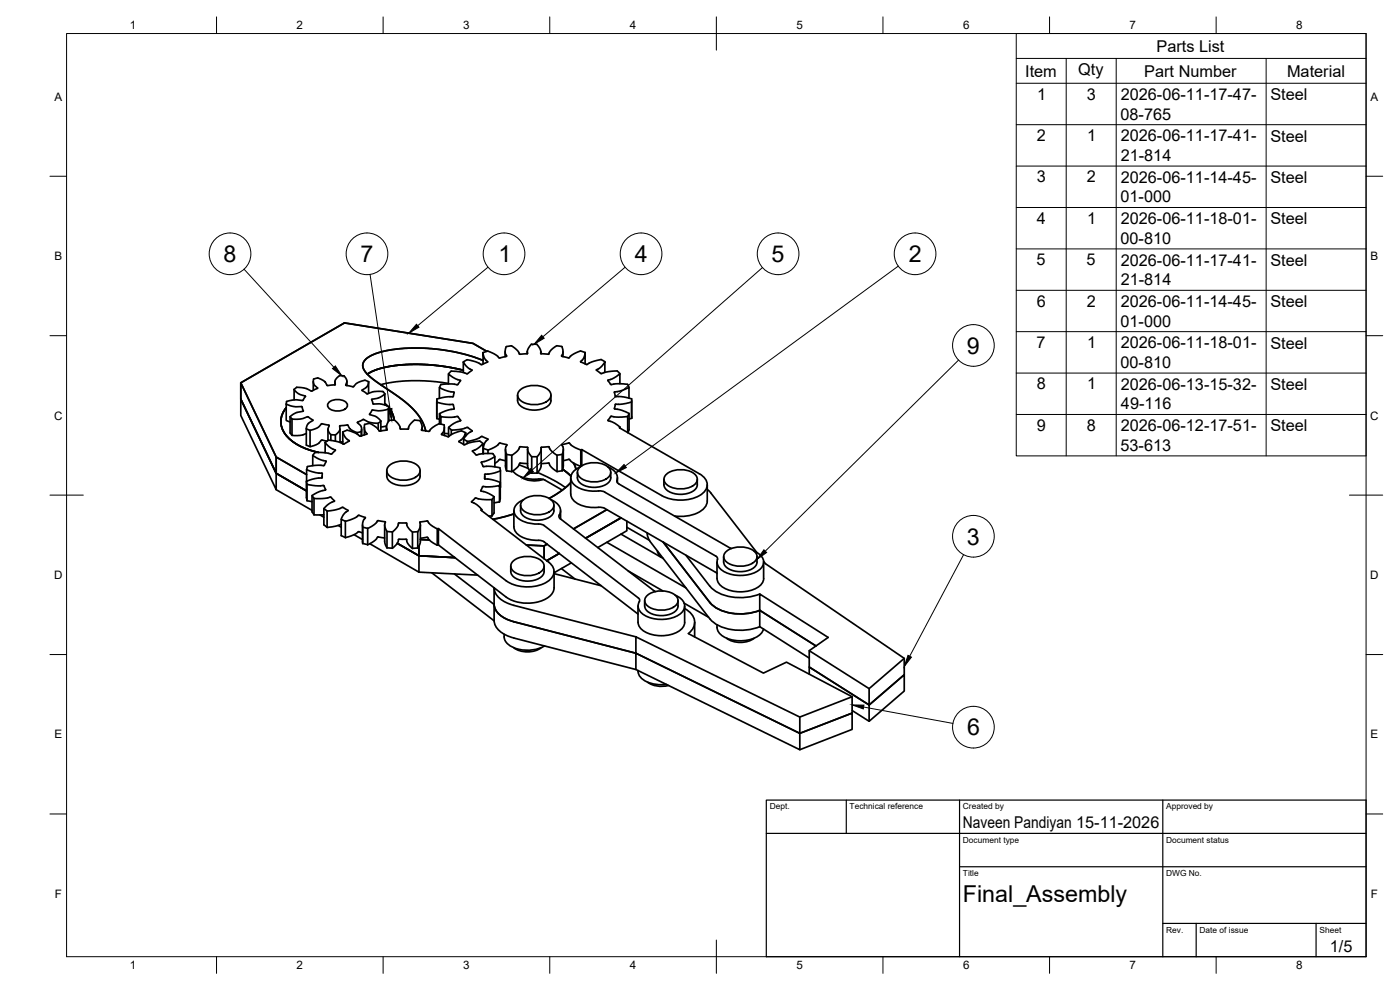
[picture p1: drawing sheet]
<svg xmlns="http://www.w3.org/2000/svg" width="420mm" height="297mm" viewBox="0 0 420 297" stroke-linecap="round" stroke-linejoin="round" font-family="sans-serif">
<!-- layer: Visible -->
<g fill="none" stroke="#000" stroke-width=".51">
<path d="M72.3 119.7l10.6 22.3v-4.9l9.1 5.3M72.3 119.7v-4.8l10.6 22.2M72.3 119.7l10.6 22.3v4.9l-10.6-22.2zM88.3 116.8a2.2 2.2 0 0 1 2.4-.5l1.4 .3 1.3 .7M91.6 118.8l.1 .2-.7 1.1M91.6 118.8l-2-.6-1.3-1.4v3.2M93.6 117.3h-.2M94 114.4v2.7M94.1 113.7l.1 1.6 1.1 1.2-1.6 .8M94.1 113.7a3 3 0 0 1 2.9 .5l.6 .5 .6 1 2.2-.2 .2-.2-.1-1 .3-.5a2.17 2.17 0 0 1 2.1-1.1l.7 .5 .5 .9v.5l-.3 .9M100.5 114.4v1.1M103.8 115.5l2.3 .5"/>
<path d="M104.1 114.4v1.3M109.5 114.1l-2.2 .8-1.2 1.1M109.5 114.1l1.1 .4M110.3 118.1l1.5-.5 2-.2a1.53 1.53 0 0 1 1.7 .8M110.6 118v-3.5l-.4 1.4-1.6 1.2 1.7 1M111.7 119.8l2-.5 1.8-1.1v3.3M111.7 119.8l.2 1.3 .2 .1M131.1 119.7v1M134.6 115.2v-3l1.8 1.3 1.8 .7-.8 1.2M134.6 115l-5.3-.6-5.8-.2-4.5 .3-4.8 .9M135.4 111.4l2.4 .1 2.4 .6 1.4-1-1.3-.9-1.3-1.6v3.2M135.4 111.3l-.8 .9"/>
<path d="M136.3 117.8l-2.2-.6-2.2-.9v3.2M136.3 117.8l-.3 1.2-2.1 .1-2.8 .6M137.4 115.4l-3.8-.2a1.32 1.32 0 0 0-1.7 1.1M139 111.1l-7.4-1.4-4.1-.3-4.5-.1-3.5 .3-3.7 .5-3.2 .9-2.3 1.3M140.2 107.9l3.6 1.1a1.17 1.17 0 0 0 1.8-.1l.8-.3-1-1.1-.4-1.7v3.4M140.2 107.9l-1.1 .7M145 108.2l-4.7-1.7-4.3-1-5.3-.8-4.9-.3-4.7 .1-5 .7-4.5 1.4-2.2 1.5-.5 1v.8l.9 1.8 2.2 2.1 7.9 5.5 3.7 3 2.6 3.2 .9 1.7 .7 2.1M145 105.8l.3-.1a2.71 2.71 0 0 1 2.8 .4l1.2 .7a.96 .96 0 0 0 1.5 .4l1.2-.4M146.1 105.4l-4.2-2.4-38.5-6.1-31.1 18M151.6 105.5v1.5M155.3 118.5a3.4 3.4 0 0 0 3.1 4.3 6.7 6.7 0 0 0 6.6-1.5l.4-1.1-.1-1.7M156.1 106.3l-1.6-1.8a1.7 1.7 0 0 0-2.7-.2l-.2 1.4 .4 1.1"/>
<path d="M156.2 116.9a7.1 7.1 0 0 1 8.8 .5 2.1 2.1 0 0 1-1.1 3.2 7.2 7.2 0 0 1-8.2-1 1.89 1.89 0 0 1 .5-2.7zM158.2 105.5v.6M159.5 103.3l-1.1 1.6-.1 1.2-2.2 .2M159.5 103.3h.4a1.74 1.74 0 0 1 2 1.1l.5 1.7M162.3 105.5v.6M162.5 106.1l2.2 .1M168.6 104l.4 1.8-.5 1.1 2.1 .5M168.6 104l-.3-.1a2.61 2.61 0 0 0-2.7 .9l-.9 1.4M169 105.5v1.5M174.2 105.3l-2.3 1-1.3 1.1M174.2 105.3l1.4 .5M174.3 108.5l.9-1.1 .4-1.6v3.4"/>
<path d="M179 110.9l1.3-.7 1.2-1.7v3.2M179 110.9l1.4 1.2 3.5-.7a1.79 1.79 0 0 1 2.1 .7M180.4 107.9l-2.7 .6-1.6 .9-1.8-.9M180.4 107.9l1.1 .6M186 115.1v-3l-1.9 1.4-1.7 .6 1.1 1.3M188.3 115.3l-3.1-.2-1.7 .3M188.4 115.3l.4 .9M188.8 119.5v-3.3l-2.4 1-2 .4 .3 1.4h1.8l1.8 .3a1.01 1.01 0 0 1 1.3 1.3M85.9 121.2l2.2 .8h2.5l.4 1.3-2.5 .7-1.4 1v4.9M85.9 121.2v4.9l1.2 .5M85.9 122.3a6.5 6.5 0 0 0 1.6 9.9 19.2 19.2 0 0 0 8.1 3.5M86 120.5l-.1 .7"/>
<path d="M87.1 125l.6 .7M87.1 129.9l.6 .7M87.6 125.7h2.8l2-.7 1.5 1-1.6 1.4-.4 1.3M87.6 125.7v4.9h2.4l1.9-.5M90.9 120.1l-2.6-.1-2.3 .5M91.9 128.7v4.9l1.2 .4M91.9 128.7l1.2 .4M92.3 140l-.3 .9M93 129.1v4.9l2.3-.8 1.2-1.1 1.6 .3M93.9 136.6l1.9 1.2 2.1 .7M93.9 136.6v3.1M94.5 135.8h3l1.8 .4"/>
<path d="M94.5 135.8l-.6 .8M96.4 127.2l2.4 .4-.4 1.4 .9 1.4v1.7M96.4 127.2l-1.1 1.1-2.3 .8M97.6 132.8l1.4 1.4 1.6 .8M97.6 132.8v3.1M97.9 138.5l-.7 1.2-2.1-.1-2.9 .4M98.4 128.8v3.4M98.7 120.7a4.1 4.1 0 0 1 5.5 .5 1.8 1.8 0 0 1-1.9 2 3.2 3.2 0 0 1-4-1.6zM99.3 130.4l1.4 .1M100.6 135v.1l-1.3 1.1M102 128.8v3.9M102.9 132.6l-.9 .1"/>
<path d="M104.2 129.1l-1.3 .5M104.8 132.2l-1.2-1-.7-1.6v3.5M104.8 132.2l-1.6 1-3.3-1a2.01 2.01 0 0 0-2.3 .6M107.2 129.8l-2-1-.9-1.3-2.3 .3v1.3l-1.4 1.4v1.9M107.2 129.8v.4M107.3 126.8l1 1.1 .1 1.6M107.3 126.8l1.8-1 1.8 .9 2.6 .3M108.4 129.5v1.3M108.5 129.5l-1.3 .3M108.5 128.8v2M109.3 128.2v2.3M110.9 127l1.7 1 .9 .8"/>
<path d="M110.9 127l-.7 .2a.9 .9 0 0 0-.9 1.2l.2 .9 .6 .9-1.9 .7-1.6-1-2.4-.8M112.1 121.2h2.3l2.3 .8v4.3M113.5 127v1.8M113.5 128.8l.4 .5 2.1-.3M114.3 126.4l-.8 .6M115.5 121.1l.7 .6M116 128.2v.9M116 127.8l-1.7 .3M116.5 126.5v-3.7l-2.3 .4-2.6-.1-.7 1.2 1.9 .7 1.5 1.4v2.9M116.7 122l-.1 .7M116.7 122.3l1.2 2.1 .4 1.6M116.9 139.6a7.1 7.1 0 0 1 8.8 .5 2.1 2.1 0 0 1-1.1 3.1 7.2 7.2 0 0 1-8.2-.9 1.89 1.89 0 0 1 .5-2.7z"/>
<path d="M120.1 128.6l-.1-.7-.8-1.1a1.77 1.77 0 0 0-2.5-.5l-.7 1.4 .2 1.2-.2 .2M126.7 128.2v.9M131.1 120.2v5.4M131.9 124.1l.4 .9M133.3 127.5v1.4l-.7 1.5 1.9 .6 1-.6 1.6-.7a2.34 2.34 0 0 1 2.7 .1M133.3 127.5l-.4-.1a2.51 2.51 0 0 0-2.6 .6l-1.1 .8a.82 .82 0 0 1-.5 .7 .82 .82 0 0 1-.9-.2l-1.3-.2 .1-1.4a1.61 1.61 0 0 0-.9-1.6 1.61 1.61 0 0 0-1.8 .3l-1.2 1.5-.2 .8-2.4-.1M133.3 130l1.3 .1M133.3 128.2v2.5M134.7 128.2l.8 .8M136 121.4l-2.2-.1-2.7-.6v4.9l.8 .2M136.1 121.4l.2 1.3-2.1 .4-2.3 1v3.1M137.2 125l-1.6 .2-3.3-.2v2.2"/>
<path d="M137.2 125h.3l.7 1.2-1.9 .8-1.7 1.2v2.8M139.1 131.8l1.2 .6M139.7 130.8v-1l-.7 1.6-1.3 1.1 1.7 .9 3-.9a2.17 2.17 0 0 1 2.5 .6M140.1 128.3l-1.8 .5-2.9 .2v1.4M140.1 128.3l1.6 1-1.2 .7-1.2 1.5-.2 1.9M140.3 133.1v-.6l2.4-.6 1.9-1 1.8 .8-1.1 1.7-.2 2.7M141.9 135.3l1.4-.7 1.6-1.5v3M141.9 135.2l1 1.3 1.7-.3 2-.1a1.54 1.54 0 0 1 1.9 .9M144.6 138.6l-.2 .2 .6 1.2 3.7 .1a1.15 1.15 0 0 1 1.5 1.2M144.6 138.6l1.8-.5 2.1-1.1v3.1M145 136l.1 .1M145.1 134.6l1.4 .4"/>
<path d="M151.7 134.8v5.2l.3 1.3v-4.9l-.3-1.9 .4-1-2.1-.6-1.2 1-2.3 1.2v1M151.7 138.2l-.8-.1a.93 .93 0 0 0-1.5 .3l-.9 .6M152.1 136.3l1.5 .3M155.8 139.5l2.8 1.1M156.2 138.9l-1.1 1.5-1.5 1.1M156.2 134l-1.1 1.5-1.5 1.1v4.9M156.2 139l2.1 .1M156.2 134l2.2 .3 .1 1.2 1.1 1.6v4.9M158.3 134.8v5l.5 1.2 .8 1M161.2 137h-1.6M162.4 139.1l2.3-.2 .6 1.1 1.9 1.5M162.5 134.2l-.3 1.4-1 1.5v4.9l.7-1 .5-1.1v-5.1"/>
<path d="M162.5 134.2l2.2-.1 .6 1 1.9 1.5v4.9M168.7 136.3l-1.5 .3M169.1 138.2l.8-.2a.93 .93 0 0 1 1.5 .4l2.9 1.5M170.9 133l1.3 1.1 2.1 .9v4.9M170.9 133l-2.3 .4 .5 1.2-.4 1.7v5l.4-1.4v-5.1M172.1 138.9l.7 1.9M174.5 139.8l-.2 .1M174.6 139.8v-4.9l24 13.8a12.1 12.1 0 0 0 12.2-.6 3.2 3.2 0 0 0 0-5.4l-.9-.5M174.6 134.9l-.3 .1M182.6 126.2l2 .9 1.3 .9 .2 .5M184.5 122.7l2.1 .4 2.2 1v4.9l-.4 .8v-4.8l-2.9 .2-2.1-.3-.9 1.2 .1 .1M184.8 121.3l1.9-.1 2.9-.6v4.9"/>
<path d="M184.9 121.3l-.3 .1-.2 1.2 .1 .1M186.1 128.2l-.2 .1 24 13.9M188.8 124l-.4 .9M189.6 120.2v5.3M189.6 125.5l-.8 .2M82.9 142l9 5.3M82.9 146.9l10.7 6.2M92 144.4l.2 .9M92.1 150.2l1.5 .3M92.1 145.3l2.9 .5 2-.1M92.1 145.3v4.9M93.7 148.7l.6 .9"/>
<path d="M96 154.5l1.2 .7M96.5 142l-2-.2-2.5-.9v3.5M96.5 142l.2 .1-.1 1.3-2.2 .2-2.5 .8 .1 4.9 .2 .9M96.7 142.8v.5M97 145.7h.2l.5 1.3-2 .6-2.1 1.1 .1 4.9 .6 .8M97.2 154.5h-3v-4.9l3.1-.1 1.9-.3 1.2 1.1-1.8 .9-1.4 1.4v4.9M97.2 157.5l1 .7M97.2 152.6l1 .7M101.5 157.7l.9 .5M102.4 155.8l1.3 .6M104.4 153.1l-1.6-.9-1.9 .7-2.7 .4v4.9l2.5-.3 1.7-.6M104.4 153.3l-1.2 1-.8 1.5v4.9l1.3 .6"/>
<path d="M104.4 153.1v.2M107.5 154.7l-1.2 .8-2.6 .9v4.9M107.8 159.5l-1.6 1-2.5 .8M107.8 154.6l-.3 .1M107.8 154.6l1.9 .7-.6 .8-.3 1 .1 6-.1-5.6M107.8 159.5l1 .4M108.9 158.2l1.5 .3M110.3 158.5v5l2-1.2 1-1.1M115.4 157.5v5l.7 1.9M115.7 156.7l-.2 1.1 .6 1.7v4.9M115.7 156.7l-2.3-.5-1.1 1.2-2 1.1M116.1 141.2a3.3 3.3 0 0 0 3 4.3 6.7 6.7 0 0 0 6.6-1.5l.4-1.2"/>
<path d="M116.2 159.5l1.6 .1M119.8 156.9l-.7 1.3-1.3 1.4v4.9l1.3-1.3 .7-1.4M119.8 156.9h2.2l.4 1.3 1.4 1.4v5M125.4 159.5l-1.6 .1M126.1 141.2v1.6M126.2 157.5v5.2l-.8 1.8v-5M128.4 156.4l.8 1.1 2 1.2M128.4 156.4l-2.4 .3 .1 1.3-.7 1.5M131.2 158.7v4.9M131.6 158.6l-.4 .1M144.6 152.9l-1.4-1.4-1.7-1 1.2-1.1 2.2 .5h2.8v4.9M144.6 152.9v.3"/>
<path d="M144.6 152.9l-.2 .1 20.3 15.7M145.1 146h-.3l-.5 1.3 2 .6 2 1.1M145.1 146l2 .1 2.8-.4v4.9M145.4 143.6l2.4 .4 2.3 .8M145.4 143.6l.1-1.3 2.3-.2 2.4-.8-.1 4.9M145.5 142.8v.9M147.7 154.8h-1M148.3 149v4.9M148.3 153.9l-.6 .9M148.3 149l-.6 .9M149.9 150.6l-1.6 .3M150.1 144.8v4.9"/>
<path d="M150.1 149.6l-.2 1M150.1 144.7l-.2 1M152.1 141.3l1.5 .2M153.9 141.3a8.7 8.7 0 0 0 7.8 2.4M154.2 154.2l-6.3 1.6M154.2 153.2v4.9M154.2 158.1a4.7 4.7 0 0 0 4.3 3.7l3.9 .4 .9 .4 28.2 21.6M156.2 143a7.5 7.5 0 0 0 6.8 .8M156.2 151.6a3.3 3.3 0 0 0 3.1 4.3 6.7 6.7 0 0 0 6.5-1.6l.4-1.1M157.1 150a7.1 7.1 0 0 1 8.8 .5 2.1 2.1 0 0 1-1.1 3.1 7.2 7.2 0 0 1-8.2-.9 1.89 1.89 0 0 1 .5-2.7zM157.1 149.9a3.6 3.6 0 0 0-2.7 4 6.5 6.5 0 0 0 6.2 3.3l1.8 .1 .9 .4 28.3 21.7a.78 .78 0 0 1 .3 1.1M161.2 141.9h-1.6"/>
<path d="M161.4 141.8l5.4 2.6 2.9 1.9M161.7 143.7l1.8 .3 5.2 3.1M165.4 149.9a3.6 3.6 0 0 1 2.7 4l-.3 .6a.78 .78 0 0 0 .3 1.1l28.3 21.7M166.2 151.6v1.6M168.2 153.2v2.5M168.7 141.2l-1.5 .3M168.9 140.8l2.4 2.1M171.3 143.3v4.9a4.9 4.9 0 0 0 4.6 3.8l2.2 .3 2.3-.1 1.1 .3 33.7 19.6M171.3 144.8l-2.6 2.3-3.9 2.4M173.3 143.3a3.4 3.4 0 0 0 3 2.7 6.7 6.7 0 0 0 6.6-1.5l.4-1.2M173.3 141.7v1.6M174.1 140.1a7.1 7.1 0 0 1 8.8 .5 2.1 2.1 0 0 1-1.1 3.2 7.2 7.2 0 0 1-8.1-1 1.89 1.89 0 0 1 .4-2.7z"/>
<path d="M174.2 140.1a3.4 3.4 0 0 0-2.7 4.3 8.2 8.2 0 0 0 8.2 2.9l1.8 .3 33.3 19.2a.85 .85 0 0 1 .5 1 3.4 3.4 0 0 0 2.6 4 10.2 10.2 0 0 0 10.5-1.3 2.89 2.89 0 0 0-1.2-4.7l-.9-.4M182.1 152.9l-10 5.8M182.4 140.1a3.5 3.5 0 0 1 2.7 4.3l.6 .8 33.3 19.2M183.3 141.7v1.6M185.3 143.3v1.5M186.4 155.4l-10.6 6.1M188.1 156.4v2.8l-8.7 5.1M188.1 158.2l6.7 3.9M194.2 159.9l.2 1.2 .7 1.4M199.2 143.8v1.6M199.3 145.4a3.4 3.4 0 0 0 3 2.7 6.7 6.7 0 0 0 6.6-1.5l.4-1.2M200.1 142.2a7.1 7.1 0 0 1 8.8 .5 2.1 2.1 0 0 1-1.1 3.1 7.2 7.2 0 0 1-8.2-.9 1.89 1.89 0 0 1 .5-2.7z"/>
<path d="M209.3 143.8v1.6M212.3 145.4v4.9a5.7 5.7 0 0 1-5.4 4.4l-2.6 .2-1.8-.1M212.3 146.9l1.1 1.1 13.7 17.8M106.3 160.4l2.5 1.5M108.9 163.1l1.5 .3M111 163.1l14.7 8.6M113.3 161.2l2.2 .2M116.2 164.4l1.6 .1M119.2 163l6.5 3.8M119.8 161.8h2.1M121.9 161.8l.5 1.3 1.4 1.5M125.4 164.4l-1.6 .1"/>
<path d="M125.7 166.8l10.8 .5-10.8-.5v4.9M125.7 163.8v3M125.7 171.7l17.6 .9M126.2 161.9l2.7 .1M126.2 161.5l2.1-.3 1.1 1.3 1.8 1.1M129.6 171.9l18.7 14.4M131.6 163.5h-.4M136.4 172.2l11.9 9.2M151.9 174.3l-20.3-15.7v4.9l20.3 15.6M153.3 171.5a3.4 3.4 0 0 0 3 2.6 6.7 6.7 0 0 0 6.6-1.5l.4-1.1M153.3 169.8v1.7M154.1 168.2a7.1 7.1 0 0 1 8.8 .6 2.1 2.1 0 0 1-1.1 3.1 7.2 7.2 0 0 1-8.1-1 1.89 1.89 0 0 1 .4-2.7z"/>
<path d="M158 163.5l5.3 .3M163.3 163.8v3.8M163.3 169.8v1.7M164.2 163.3l-.9 .5M164.7 168.7a3.3 3.3 0 0 1 1.6 3.2 3.3 3.3 0 0 1-2.2 2.8 12.1 12.1 0 0 1-12.2-.5M166.3 171.5v4.9a5.2 5.2 0 0 1-4.4 4.1 12.2 12.2 0 0 1-10-1.4M166.3 172.1l14.1 3.7M167.8 166.1l-3.7 2.1M168.5 170.6l4.1 3.1M171.5 168.9l-5.2 3M182.1 162.7l23.7 13.7M186.4 160.3l12.6 7.3"/>
<path d="M188.5 171.3l10.5 6M194.3 178.6a7.1 7.1 0 0 1 8.8 .5 2.1 2.1 0 0 1-1.1 3.1 7.2 7.2 0 0 1-8.1-.9 1.89 1.89 0 0 1 .4-2.7zM195.1 162.5l17.9 23.2M196.4 177.3l.3 .2M197.3 165.3l.2 .7 .8 1.1M199 162.7l14 18.1M202.6 178.6a3.6 3.6 0 0 1 2.7 4 7 7 0 0 1-6.7 3.3 7.8 7.8 0 0 1-6.8-2.8 2.44 2.44 0 0 1 .1-2.6M205.8 166.6l7.2 9.3M213.1 175.9a13.2 13.2 0 0 0 12.3 3.1l2.6-.8M215.2 168.6v4.9a5 5 0 0 0 4.8 3.9 8.8 8.8 0 0 0 8.8-2.6l.4-1.3M217.2 167a3.4 3.4 0 0 0 3 4.3 6.7 6.7 0 0 0 6.6-1.5l.4-1.2v-1.6M218 165.4a7.1 7.1 0 0 1 8.8 .5 2.1 2.1 0 0 1-1.1 3.1 7.2 7.2 0 0 1-8.1-.9 1.89 1.89 0 0 1 .4-2.7z"/>
<path d="M219 164.3l.5 .3M229.2 168.4l.5 .7 41.7 28.4v4.9l-10.6 9.1M229.2 168.6v5M148.3 181.3a5.6 5.6 0 0 0 3.9 4.5l2 .7 36.6 9.5M151.3 190.3a4.1 4.1 0 0 0 3.5 4.3 11 11 0 0 0 8.6-.8M154.2 194.3a7.4 7.4 0 0 0 8.2 0M154.2 191.4l36.6 9.5M190.8 191.1l49.2 24v4.9l-49.2-24zM190.8 191.1l-36.6-9.5a7.5 7.5 0 0 1-5.8-4.6l-.1-.6v9.8a5.6 5.6 0 0 0 3.9 4.5l2 .7M190.8 196l49.2 24v4.9l-49.2-24zM191.5 181.8v4.9M191.5 186.7a5 5 0 0 0 4.8 3.8 8.8 8.8 0 0 0 8.8-2.5l.4-1.3"/>
<path d="M193.5 180.2a3.4 3.4 0 0 0 3 4.3 6.7 6.7 0 0 0 6.6-1.6l.4-1.1v-1.6M205.3 181l7.4 4.2M205.5 181.8v4.9M205.5 182.6a4.3 4.3 0 0 1 2.4 6l-1.3 1.5M206.6 190.1l22.5 11.9 6.9-3.3 19.7 10.3M208.5 186.7v4.4M213.1 185.7a13.2 13.2 0 0 0 12.3 3.1l2.6-.8M213.1 180.8a13.2 13.2 0 0 0 12.3 3.1l2.6-.8M215.2 187.5a4.1 4.1 0 0 0 3.5 4.2 10 10 0 0 0 9.9-1.8l.5-1.2M218.1 191.5a7.4 7.4 0 0 0 8.2 0M228 183.1l16.9 10.7-16.9-10.7v4.9M228 183.1v-4.9l20.5 13-5.6 4"/>
<path d="M228 188l14.9 9.4M271.4 197.5l-10.6 9.1v4.9l-17.9-11.4v-4.9l17.9 11.4M191.5 201.2a4.4 4.4 0 0 0 4 3.9l2.2 .3h2.3M194.4 204.7a7.5 7.5 0 0 0 6.2 1M240 215.1l15.7-6.1v5l-15.7 6 15.7-6v4.8l-15.7 6.1M242.9 202.3v-2.2l17.9 11.4M255.7 213.2l5.1 3.2M260.8 211.5l10.6-9.1v4.9l-10.6 9.1z"/>
</g>
<!-- layer: BORDER -->
<g fill="none" stroke="#000" stroke-width=".3">
<path d="M20 10.1h390v276.9h-390zM65 5.1v5M115 5.1v5M165 5.1v5M215 5.1v10M265 5.1v5M315 5.1v5M365 5.1v5M15 52.9h5M410 52.9h5M15 100.7h5M410 100.7h5"/>
<path d="M15 148.6h10M405 148.6h10M15 196.4h5M410 196.4h5M15 244.2h5M410 244.2h5M65 287v5M115 287v5M165 287v5M215 282.1v9.9M265 287v5M315 287v5"/>
<path d="M365 287v5"/>
</g>
<!-- layer: TITLEBLOCK -->
<path d="M230 240.1h180v46.9h-180zM230 250h180M254 240.1v9.9M288 240.1v46.9M349 240.1v46.9M288 260.1h122M349 277.1h61M359 277.1v9.9M395 277.1v9.9" fill="none" stroke="#000" stroke-width=".36"/>
<!-- layer: Parts Lists -->
<g fill="none" stroke="#000" stroke-width=".3">
<path d="M305 10.1h105v126.7h-105zM305 17.5h105M320 17.5v119.3M335 17.5v119.3M380 17.5v119.3M305 25h105M305 37.4h105M305 49.8h105M305 62.3h105M305 74.7h105M305 87.1h105M305 99.5h105"/>
<path d="M305 111.9h105M305 124.4h105"/>
</g>
<!-- layer: Balloons -->
<g fill="none" stroke="#000" stroke-width=".3">
<circle cx="69" cy="76.2" r="6.3"/>
<circle cx="110.1" cy="76.2" r="6.3"/>
<circle cx="151.3" cy="76.2" r="6.3"/>
<circle cx="192.4" cy="76.2" r="6.3"/>
<circle cx="233.5" cy="76.2" r="6.3"/>
<circle cx="274.6" cy="76.2" r="6.3"/>
<circle cx="292.1" cy="103.7" r="6.3"/>
<circle cx="292.1" cy="160.9" r="6.3"/>
<circle cx="292.1" cy="218.2" r="6.3"/>
</g>
<!-- layer: 0 -->
<path d="M125 97.3l.7 .9-3 1.8zM99.8 110.6l.8-.8 2 3zM162.6 100.6l.7 .9-3 1.8zM116.5 122.7l1.1-.2v3.6zM159.3 140.6l.8 .9-3.1 1.8zM187.3 139.4l.7 .9-3.2 1.6zM229.3 165l.8 .8-2.9 2zM272.5 196.6l1 .6-2.1 2.8zM255.7 211.5l3.6 .1-.2 1.1z" fill="#000" stroke="#000" stroke-width=".3"/>
<path d="M269.6 79.8l-82 60M73.2 80.8l27 29.4M111.1 82.3l6 40.3M146.5 80.2l-21.2 17.5M187.6 80.2l-24.7 20.8M228.8 80.3l-69.1 60.7M287.7 108l-58 57.4M289.2 166.4l-16.2 30.5M259.2 212.1l26.8 5" fill="none" stroke="#000" stroke-width=".3"/>
<g font-size="7">
<text x="67.1" y="78.6">8</text>
<text x="108.2" y="78.7">7</text>
<text x="149.6" y="78.7">1</text>
<text x="190.6" y="78.7">4</text>
<text x="231.6" y="78.6">5</text>
<text x="272.8" y="78.7">2</text>
<text x="290.2" y="106.1">9</text>
<text x="290.2" y="163.4">3</text>
<text x="290.2" y="220.6">6</text>
<text x="289" y="270.6">Final_Assembly</text>
</g>
<g font-size="4.9">
<text x="347.1" y="15.5">Parts List</text>
<text x="307.7" y="23">Item</text>
<text x="323.6" y="22.5">Qty</text>
<text x="343.4" y="23">Part Number</text>
<text x="386.3" y="23">Material</text>
<text x="311.3" y="29.9">1</text>
<text x="326.1" y="29.9">3</text>
<text x="336.3" y="35.9">08-765</text>
<text x="336.3" y="30">2026-06-11-17-47-</text>
<text x="381.3" y="30">Steel</text>
<text x="311.2" y="42.3">2</text>
<text x="326.3" y="42.3">1</text>
<text x="336.3" y="42.4">2026-06-11-17-41-</text>
<text x="381.3" y="42.5">Steel</text>
<text x="336.3" y="48.3">21-814</text>
<text x="311.1" y="54.7">3</text>
<text x="326.2" y="54.7">2</text>
<text x="336.3" y="54.8">2026-06-11-14-45-</text>
<text x="381.3" y="54.9">Steel</text>
<text x="336.3" y="60.7">01-000</text>
<text x="311.2" y="67.1">4</text>
<text x="326.3" y="67.2">1</text>
<text x="336.3" y="67.3">2026-06-11-18-01-</text>
<text x="381.3" y="67.3">Steel</text>
<text x="336.3" y="73.1">00-810</text>
<text x="311.1" y="79.6">5</text>
<text x="326.1" y="79.6">5</text>
<text x="336.3" y="79.7">2026-06-11-17-41-</text>
<text x="381.3" y="79.7">Steel</text>
<text x="336.3" y="85.5">21-814</text>
<text x="311.1" y="92">6</text>
<text x="326.2" y="92">2</text>
<text x="336.3" y="92.1">2026-06-11-14-45-</text>
<text x="381.3" y="92.2">Steel</text>
<text x="336.3" y="98">01-000</text>
<text x="311.1" y="104.4">7</text>
<text x="326.3" y="104.4">1</text>
<text x="336.3" y="104.5">2026-06-11-18-01-</text>
<text x="381.3" y="104.6">Steel</text>
<text x="336.3" y="110.4">00-810</text>
<text x="311.1" y="116.8">8</text>
<text x="326.3" y="116.8">1</text>
<text x="336.3" y="117">2026-06-13-15-32-</text>
<text x="381.3" y="117">Steel</text>
<text x="336.4" y="122.8">49-116</text>
<text x="311.1" y="129.3">9</text>
<text x="326.1" y="129.3">8</text>
<text x="336.3" y="129.4">2026-06-12-17-51-</text>
<text x="381.3" y="129.4">Steel</text>
<text x="336.3" y="135.2">53-613</text>
<text x="289" y="248.5">Naveen Pandiyan 15-11-2026</text>
<text x="399.1" y="285.7">1/5</text>
</g>
<g font-size="3.5">
<text x="39" y="8.8">1</text>
<text x="89" y="8.8">2</text>
<text x="139" y="8.8">3</text>
<text x="189" y="8.8">4</text>
<text x="239" y="8.8">5</text>
<text x="289" y="8.8">6</text>
<text x="339" y="8.8">7</text>
<text x="389" y="8.8">8</text>
<text x="16.3" y="30.2">A</text>
<text x="411.3" y="30.2">A</text>
<text x="16.3" y="78">B</text>
<text x="411.3" y="78">B</text>
<text x="16.2" y="125.9">C</text>
<text x="411.2" y="125.9">C</text>
<text x="16.2" y="173.7">D</text>
<text x="411.2" y="173.7">D</text>
<text x="16.3" y="221.6">E</text>
<text x="411.3" y="221.6">E</text>
<text x="16.4" y="269.4">F</text>
<text x="411.4" y="269.4">F</text>
<text x="39" y="290.8">1</text>
<text x="89" y="290.8">2</text>
<text x="139" y="290.8">3</text>
<text x="189" y="290.8">4</text>
<text x="239" y="290.8">5</text>
<text x="289" y="290.8">6</text>
<text x="339" y="290.8">7</text>
<text x="389" y="290.8">8</text>
</g>
<g font-size="2.5">
<text x="231" y="242.9">Dept.</text>
<text x="255" y="242.9">Technical reference</text>
<text x="289" y="242.9">Created by</text>
<text x="350" y="242.9">Approved by</text>
<text x="289" y="252.8">Document type</text>
<text x="350" y="252.8">Document status</text>
<text x="289" y="262.9">Title</text>
<text x="350" y="262.9">DWG No.</text>
<text x="350" y="279.9">Rev.</text>
<text x="360" y="279.9">Date of issue</text>
<text x="396" y="279.9">Sheet</text>
</g>
</svg>
